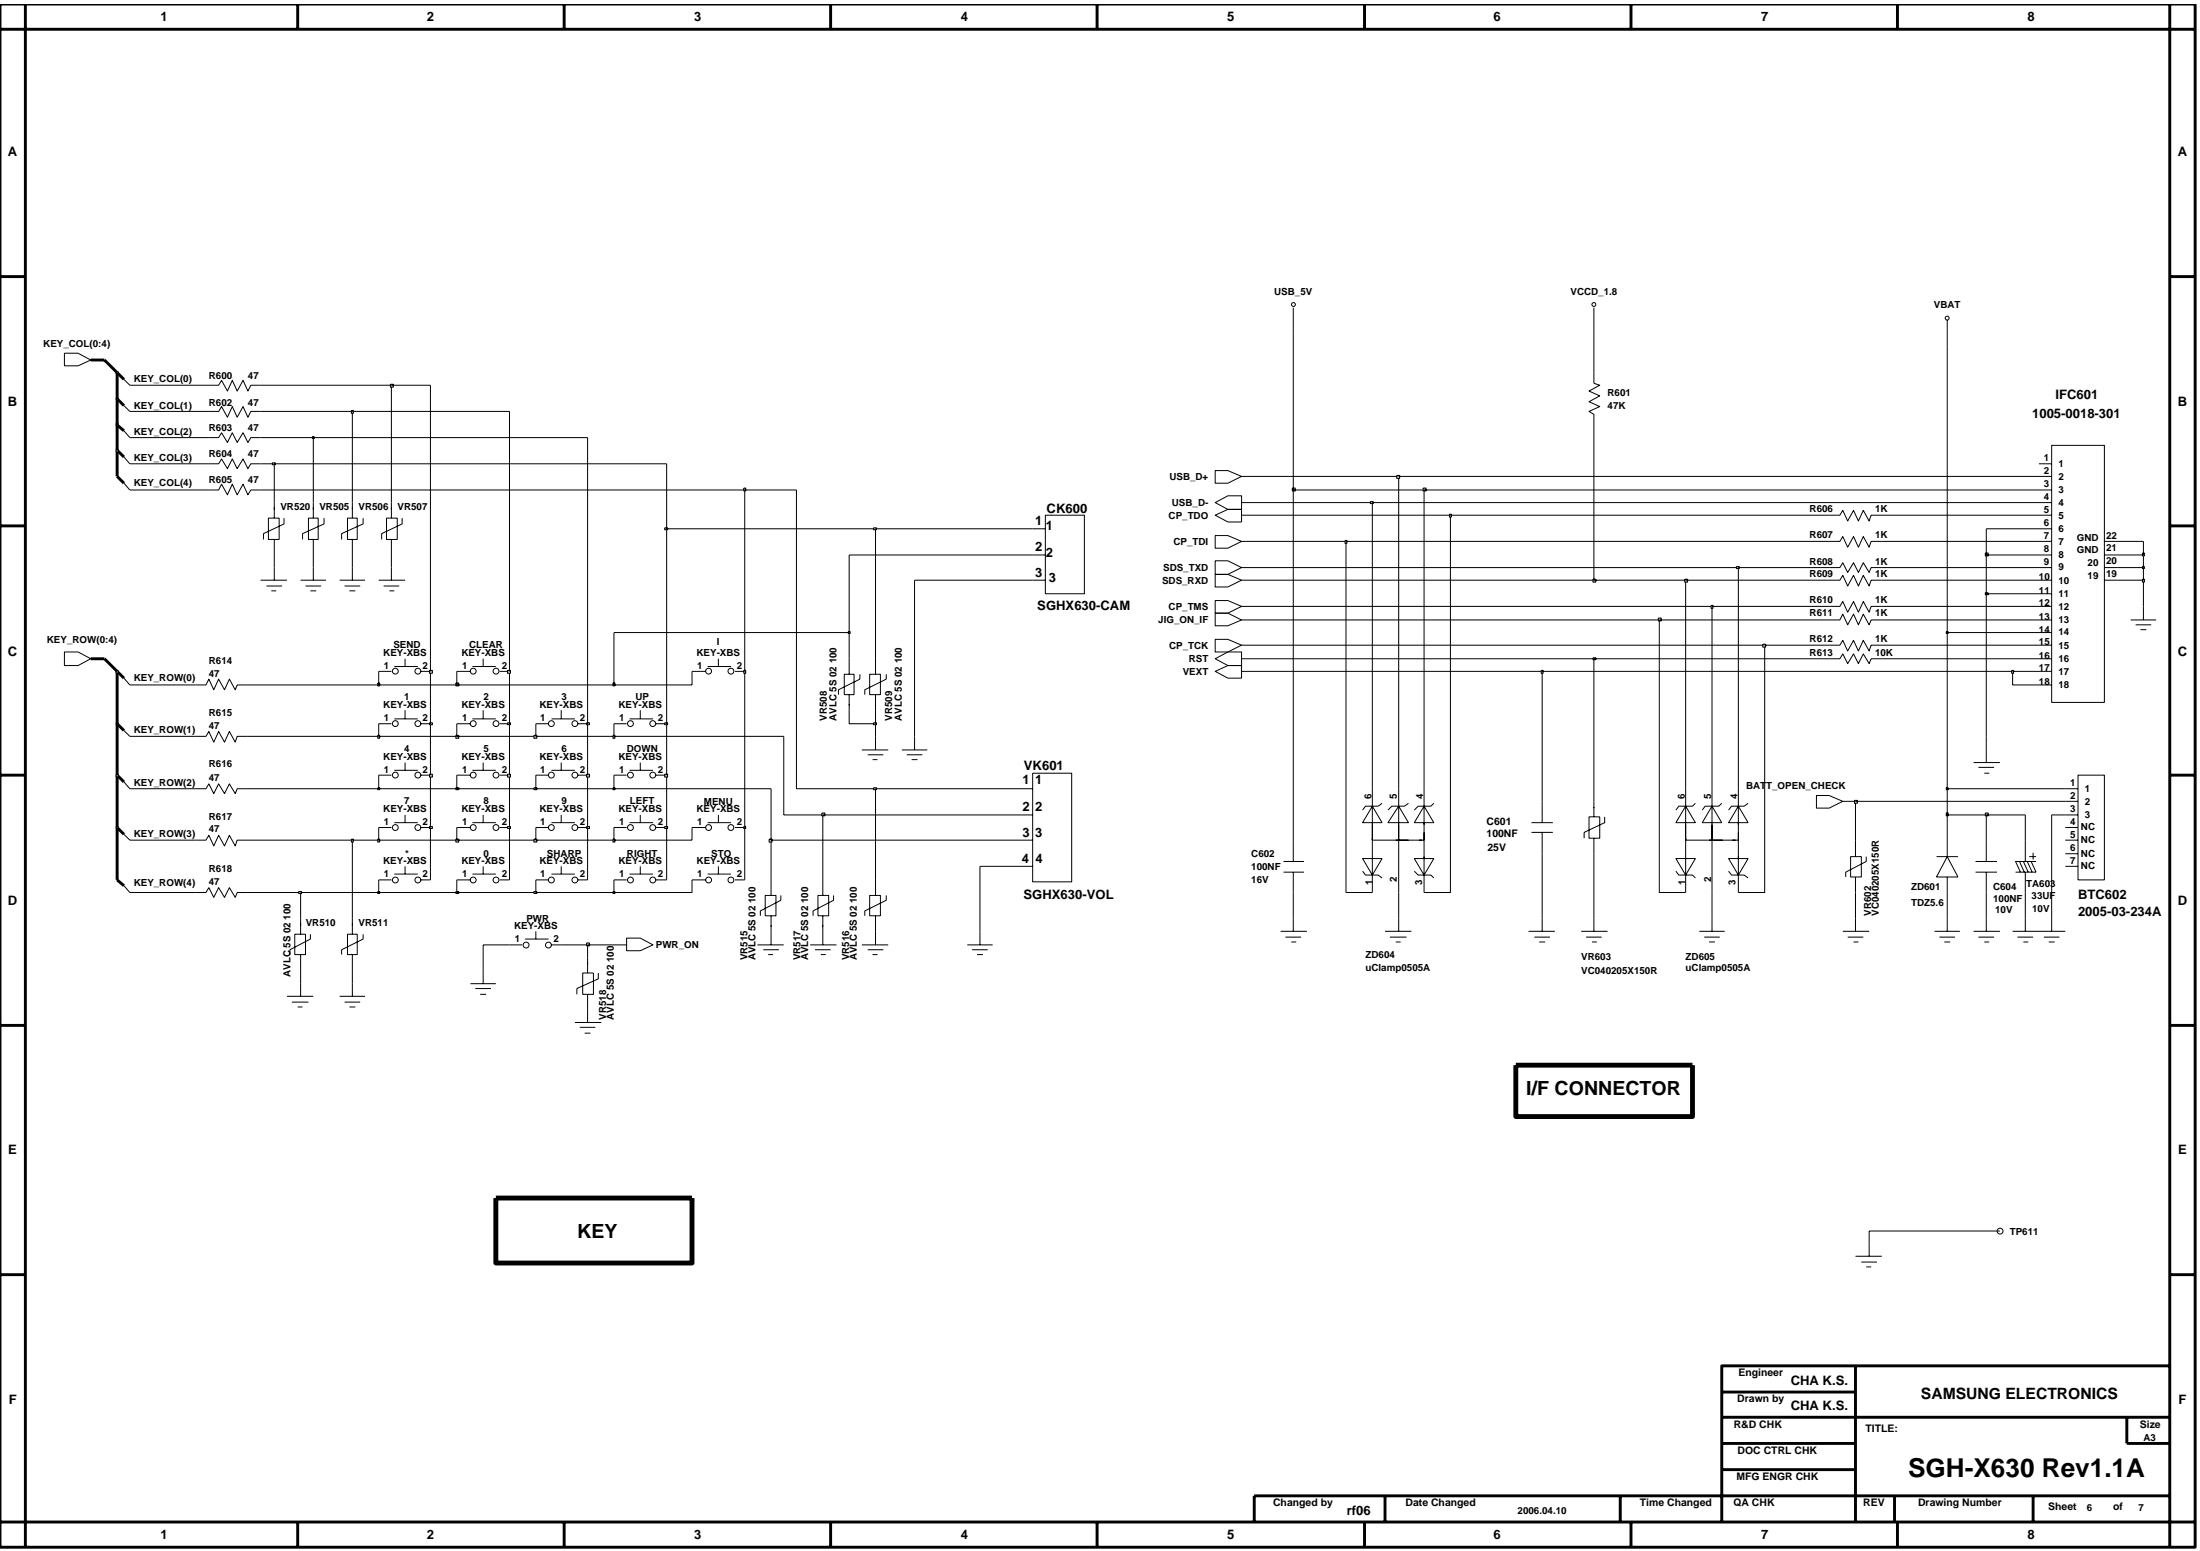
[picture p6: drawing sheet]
<svg xmlns="http://www.w3.org/2000/svg" width="192mm" height="135mm" viewBox="0 0 192 135" stroke-linecap="round" stroke-linejoin="round" font-family="sans-serif">
<g fill="none" stroke="#000" stroke-width=".09">
<path d="M5.6 30.8h1.2l1.1 .6-1.1 .5h-1.2zM10.8 33.1l.5 .5M10.8 37.6l.5 .5M10.8 35.4l.5 .5M10.8 39.8l.5 .6M18.2 33.6h.9l.2-.4 .5 .9 .5-.9 .4 .9 .5-.9 .4 .9 .3-.5h.8M18.2 38.1h.9l.2-.4 .5 .9 .5-.9 .4 .9 .5-.9 .4 .9 .3-.5h.8M18.2 35.9h.9l.2-.5 .5 1 .5-1 .4 1 .5-1 .4 1 .3-.5h.8M112.8 26.8v2.3M139 32.5v.9l.5 .2-.9 .5 .9 .4-.9 .5 .9 .4-.9 .5 .4 .2v.9M139 26.8v2.3M169.8 27.9v2.3"/>
<path d="M179 38.8h4.6v22.4h-4.6zM5.6 56.8h1.2l1.1 .6-1.1 .6h-1.2zM10.8 42.1l.5 .6M10.8 59.1l.5 .6M17 59.7h1l.2-.5 .4 .9 .5-.9 .5 .9 .4-.9 .5 .9 .2-.4h.9M18.2 40.4h.9l.2-.4 .5 .9 .5-.9 .4 .9 .5-.9 .4 .9 .3-.5h.8M18.2 42.7h.9l.2-.5 .5 .9 .5-.9 .4 .9 .5-.9 .4 .9 .3-.4h.8M22.7 50.6h2.3M23.2 51.1h1.4M23.4 45.2h.9v1.8h-.9zM23.7 51.5h.4M23.9 43.8v1.4"/>
<path d="M23.9 47v1.4M23.9 49.5v1.1M24.8 45.2v.5l-1.8 .8v.5M26.2 50.6h2.2M26.6 51.1h1.4M26.9 45.2h.9v1.8h-.9zM27.1 51.5h.5M27.3 43.8v1.4M27.3 47v1.4M27.3 49.5v1.1M28.3 45.2v.5l-1.9 .8v.5M29.6 50.6h2.2"/>
<path d="M30.1 51.1h1.3M30.3 45.2h.9v1.8h-.9zM30.5 51.5h.5M30.7 43.8v1.4M30.7 47v1.4M30.7 49.5v1.1M31.7 45.2v.5l-1.9 .8v.5M33 50.6h2.3M33 58.5h1.1M33.5 51.1h1.3M33.7 45.2h1v1.8h-1zM34 51.5h.4"/>
<path d="M34.1 43.8v1.4M34.1 47v1.4M34.1 49.5v1.1M34.4 58.1h2M35.1 45.2v.5l-1.8 .8v.5M35.3 57.4v.7M36.7 58.5h.8M39.8 58.5h1.2M41.2 58.1h2M42.1 57.4v.7M43.6 58.5h.8M60.4 58.5h1.2"/>
<path d="M61.7 58.1h2.1M62.7 57.4v.7M64.1 58.5h.9M73.6 58.8h.9v1.8h-.9zM74.1 57.4v1.4M75 58.8v.4l-1.9 .9v.5M75.9 58.8h.9v1.8h-.9zM76.4 57.4v1.4M77.3 58.8v.4l-1.9 .9v.5M90.1 50.6h1.1M90.1 46.1h1.1M90.1 48.4h1.1"/>
<path d="M91.2 44.9h3.4v6.9h-3.4zM106 52.3h1.1l1.2 .6-1.2 .5h-1.1zM106 57.4l1.1-.6h1.2v1.2h-1.2zM106 41h1.1l1.2 .5-1.2 .6h-1.1zM106 48.9h1.1l1.2 .6-1.2 .6h-1.1zM106 46.7h1.1l1.2 .5-1.2 .6h-1.1zM106 55.7h1.1l1.2 .5-1.2 .6h-1.1zM106 44.9l1.1-.5h1.2v1.1h-1.2zM106 58.5l1.1-.5h1.2v1.1h-1.2zM106 43.8l1.1-.6h1.2v1.2h-1.2zM106 50.1h1.1l1.2 .5-1.2 .6h-1.1zM106 53.4h1.1l1.2 .6-1.2 .5h-1.1z"/>
<path d="M159.5 49.5h1l.2-.4 .5 .8 .5-.8 .4 .8 .4-.8 .5 .8 .2-.4h.9M159.5 54h1l.2-.5 .5 1 .5-1 .4 1 .4-1 .5 1 .2-.5h.9M159.5 57.4h1l.2-.4 .5 .8 .5-.8 .4 .8 .4-.8 .5 .8 .2-.4h.9M159.5 47.2h1l.2-.4 .5 .9 .5-.9 .4 .9 .4-.9 .5 .9 .2-.5h.9M159.5 56.2h1l.2-.4 .5 .9 .5-.9 .4 .9 .4-.9 .5 .9 .2-.5h.9M159.5 50.6h1l.2-.4 .5 .9 .5-.9 .4 .9 .4-.9 .5 .9 .2-.5h.9M159.5 52.9h1l.2-.5 .5 1 .5-1 .4 1 .4-1 .5 1 .2-.5h.9M159.5 44.9h1l.2-.4 .5 .9 .5-.9 .4 .9 .4-.9 .5 .9 .2-.5h.9M177.8 50.6h1.2M177.8 46.1h1.2M177.8 48.4h1.2M177.8 58.5h1.2"/>
<path d="M177.8 49.5h1.2M177.8 54h1.2M177.8 40.4h1.2M177.8 47.2h1.2M177.8 41.5h1.2M177.8 42.7h1.2M177.8 57.4h1.2M177.8 56.2h1.2M177.8 59.7h1.2M177.8 44.9h1.2M177.8 43.8h1.2M177.8 51.8h1.2"/>
<path d="M177.8 52.9h1.2M177.8 55.1h1.2M183.6 50.6h1.1M183.6 48.4h1.1M183.6 49.5h1.1M183.6 47.2h1.1M185.9 54h2.2M186.3 54.5h1.3M186.7 54.9h.5M187 52.9v1.1M10.8 77.2l.5 .6M10.8 72.7l.5 .5"/>
<path d="M10.8 68.2l.5 .6M10.8 63.7l.5 .5M17 73.2h1l.2-.4 .4 .9 .5-.9 .5 .9 .4-.9 .5 .9 .2-.5h.9M17 77.8h1l.2-.4 .4 .8 .5-.8 .5 .8 .4-.8 .5 .8 .2-.4h.9M17 64.2h1l.2-.4 .4 .9 .5-.9 .5 .9 .4-.9 .5 .9 .2-.5h.9M17 68.8h1l.2-.5 .4 .9 .5-.9 .5 .9 .4-.9 .5 .9 .2-.4h.9M33 63.1h1.1M33 76.7h1.1M33 72.1h1.1M33 67.6h1.1M34.4 62.7h2M34.4 76.2h2"/>
<path d="M34.4 71.7h2M34.4 67.1h2M35.3 61.9v.8M35.3 66.5v.6M35.3 71v.7M35.3 75.5v.7M36.7 63.1h.8M36.7 76.7h.8M36.7 72.1h.8M36.7 67.6h.8M39.8 63.1h1.2M39.8 76.7h1.2"/>
<path d="M39.8 72.1h1.2M39.8 67.6h1.2M41.2 62.7h2M41.2 76.2h2M41.2 71.7h2M41.2 67.1h2M42.1 61.9v.8M42.1 66.5v.6M42.1 71v.7M42.1 75.5v.7M43.6 63.1h.8M43.6 76.7h.8"/>
<path d="M43.6 72.1h.8M43.6 67.6h.8M46.7 63.1h1.1M46.7 76.7h1.1M46.7 72.1h1.1M46.7 67.6h1.1M48.1 62.7h2M48.1 76.2h2M48.1 71.7h2M48.1 67.1h2M49 61.9v.8M49 66.5v.6"/>
<path d="M49 71v.7M49 75.5v.7M50.4 63.1h.9M50.4 76.7h.9M50.4 72.1h.9M50.4 67.6h.9M53.6 63.1h1.1M53.6 76.7h1.1M53.6 72.1h1.1M53.6 67.6h1.1M54.9 62.7h2.1M54.9 76.2h2.1"/>
<path d="M54.9 71.7h2.1M54.9 67.1h2.1M55.8 61.9v.8M55.8 66.5v.6M55.8 71v.7M55.8 75.5v.7M57.2 63.1h.9M57.2 76.7h.9M57.2 72.1h.9M57.2 67.6h.9M60.4 76.7h1.2M60.4 72.1h1.2"/>
<path d="M61.7 76.2h2.1M61.7 71.7h2.1M62.7 71v.7M62.7 75.5v.7M64.1 76.7h.9M64.1 72.1h.9M66.7 78.1h1v1.7h-1zM67.3 76.7v1.4M67.3 79.8v2.6M68.1 78.1v.4l-1.8 .9v.4M71.3 78.1h1v1.7h-1zM71.8 76.7v1.4"/>
<path d="M71.8 79.8v2.6M72.7 78.1v.4l-1.8 .9v.4M74.1 60.6v1.3M75.2 65.4h2.3M75.7 65.8h1.3M75.9 78.1h.9v1.7h-.9zM76.1 66.2h.4M76.4 60.6v1.3M76.4 64.2v1.2M76.4 76.7v1.4M76.4 79.8v2.6M77.3 78.1v.4l-1.9 .9v.4"/>
<path d="M78.7 65.4h2.2M79.1 65.8h1.4M79.5 66.2h.5M79.8 64.2v1.2M88.9 73.2h1.2M88.9 68.8h1.2M88.9 75.5h1.2M88.9 71h1.2M90.1 67.4h3.4v9.5h-3.4zM112 76h1.7M112 75.1h1.7M112.8 73.2v1.9"/>
<path d="M112.8 76v1.8M118.9 74.8h1.7l-.9 1.5zM118.9 75.9l.2 .4h1.1l.4 .2M119.7 70.3l.9 1.4h-1.7zM119.7 73.2h4.5M119.7 68.8v9M120.6 70l-.4 .3h-1.1l-.2 .3M122 70.3l.9 1.4h-1.8zM122 68.8v9M122.9 70l-.4 .3h-1.1l-.3 .3M123.4 75.9l.3 .4h1.1l.3 .2M123.4 74.8h1.7l-.9 1.5z"/>
<path d="M124.2 70.3l.9 1.4h-1.7zM124.2 68.8v9M125.1 70l-.3 .3h-1.1l-.3 .3M133.6 71.7h1.9M133.6 72.6h1.9M134.5 69.9v1.8M134.5 72.6v1.8M138.6 71.2h.9v1.9h-.9zM139 69.9v1.3M139 73.1v1.3M140 71.2v.5l-1.8 .9v.5M146.2 74.8h1.7l-.9 1.5z"/>
<path d="M146.2 75.9l.2 .4h1.2l.3 .2M147 70.3l.9 1.4h-1.7zM147 73.2h4.6M147 68.8v9M147.9 70l-.3 .3h-1.2l-.2 .3M149.3 70.3l.9 1.4h-1.7zM149.3 68.8v9M150.2 70l-.3 .3h-1.2l-.2 .3M150.8 75.9l.2 .4h1.1l.4 .2M150.8 74.8h1.7l-.9 1.5zM151.6 70.3l.9 1.4h-1.7zM151.6 68.8v9"/>
<path d="M152.5 70l-.4 .3h-1.1l-.2 .3M158.4 69.3h1.1l1.2 .6-1.2 .5h-1.1zM161.4 74.7h1v1.7h-1zM161.8 73.2v1.5M161.8 76.4v1.4M162.8 74.7v.4l-1.8 .9v.4M168.9 74.7h1.9M169.8 73.2v1.5M169.8 76.4v1.4M169.8 74.7l1 1.7h-1.9zM172.1 66.5h2.3M172.3 76h1.9"/>
<path d="M172.3 75.1h1.9M172.6 66.9h1.3M173.1 67.4h.4M173.3 65.4v1.1M173.3 73.2v1.9M173.3 76v1.8M176.1 75.1l.5 .9M176.5 75.1l.4 .9M176.7 73.2v1.9M176.7 76v1.8M176.8 75.1l.5 .9M177 74.7h.6"/>
<path d="M177.2 75.1l.4 .9h-1.8M177.3 74.3v.6M177.6 75.1h-1.8l.4 .9M180.1 73.2h1.2M180.1 68.8h1.2M180.1 75.5h1.2M180.1 69.9h1.2M180.1 71h1.2M180.1 72.1h1.2M180.1 74.4h1.2M181.3 67.6h2.3v9.1h-2.3zM25 86.8h2.3"/>
<path d="M25.5 87.4h1.4M25.7 81.4h.9v1.8h-.9zM26 87.8h.4M26.2 80.1v1.3M26.2 83.2v3.6M27.1 81.4v.5l-1.8 .9v.4M29.6 86.8h2.2M30.1 87.4h1.3M30.3 81.4h.9v1.8h-.9zM30.5 87.8h.5M30.7 80.1v1.3M30.7 83.2v3.6"/>
<path d="M31.7 81.4v.5l-1.9 .9v.4M41 85.7h2.2M41.5 86.2h1.3M41.9 86.7h.5M45.5 82.4h-3.4v3.3M45.8 81.9h2M46.7 81.2v.7M48.1 82.4h3.2v2.4M50.1 89.1h2.3M50.6 89.6h1.3M50.8 84.8h1v1.9h-1zM51 90.1h.5"/>
<path d="M51.3 86.7v2.4M52.2 84.8v.5l-1.9 .9v.5M54.7 81.8h1.1l1.2 .6-1.2 .5h-1.1zM66.1 82.4h2.3M66.6 82.8h1.3M67 83.2h.4M70.7 82.4h2.3M71.1 82.8h1.4M71.6 83.2h.4M75.2 82.4h2.3M75.7 82.8h1.3M76.1 83.2h.4"/>
<path d="M84.4 82.4h2.2M84.8 82.8h1.4M85.2 83.2h.5M85.5 81.2v1.2M111.7 81.2h2.3M112.1 81.7h1.4M112.6 82.1h.5M112.8 80.1v1.1M120.8 81.2h2.3M121.2 81.7h1.5M121.7 82.1h.5M122 80.1v1.1"/>
<path d="M133.3 81.2h2.3M133.8 81.7h1.4M134.3 82.1h.5M134.5 80.1v1.1M137.9 81.2h2.3M138.3 81.7h1.4M138.9 82.1h.4M139 80.1v1.1M148.2 81.2h2.2M148.6 81.7h1.4M149.1 82.1h.5M149.3 80.1v1.1"/>
<path d="M160.7 81.2h2.3M161.2 81.7h1.3M161.7 82.1h.4M161.8 80.1v1.1M168.7 81.2h2.3M169.2 81.7h1.3M169.6 82.1h.5M169.8 80.1v1.1M172.1 81.2h2.3M172.6 81.7h1.3M173.1 82.1h.4M173.3 80.1v1.1"/>
<path d="M175.6 81.2h4.5M176 81.7h1.3M176.5 82.1h.4M176.7 80.1v1.1M178.3 81.7h1.3M178.7 82.1h.5M179 80.1v1.1M161.8 109.5h2.3M162.4 110h1.3M162.8 110.4h.4M174.4 107.3h-11.4v2.2"/>
<circle cx="112.8" cy="26.5" r=".17"/>
<circle cx="139" cy="26.5" r=".17"/>
<circle cx="169.8" cy="27.7" r=".17"/>
<circle cx="34.5" cy="58.5" r=".25"/>
<circle cx="36.4" cy="58.5" r=".25"/>
<circle cx="41.3" cy="58.5" r=".25"/>
<circle cx="43.3" cy="58.5" r=".25"/>
<circle cx="61.8" cy="58.5" r=".25"/>
<circle cx="63.8" cy="58.5" r=".25"/>
<circle cx="34.5" cy="76.7" r=".25"/>
<circle cx="34.5" cy="67.6" r=".25"/>
<circle cx="34.5" cy="63.1" r=".25"/>
<circle cx="34.5" cy="72.1" r=".25"/>
<circle cx="36.4" cy="76.7" r=".25"/>
<circle cx="36.4" cy="67.6" r=".25"/>
<circle cx="36.4" cy="63.1" r=".25"/>
<circle cx="36.4" cy="72.1" r=".25"/>
<circle cx="41.3" cy="76.7" r=".25"/>
<circle cx="41.3" cy="67.6" r=".25"/>
<circle cx="41.3" cy="63.1" r=".25"/>
<circle cx="41.3" cy="72.1" r=".25"/>
<circle cx="43.3" cy="76.7" r=".25"/>
<circle cx="43.3" cy="67.6" r=".25"/>
<circle cx="43.3" cy="72.1" r=".25"/>
<circle cx="43.3" cy="63.1" r=".25"/>
<circle cx="48.1" cy="76.7" r=".25"/>
<circle cx="48.1" cy="67.6" r=".25"/>
<circle cx="48.1" cy="63.1" r=".25"/>
<circle cx="48.1" cy="72.1" r=".25"/>
<circle cx="50.1" cy="76.7" r=".25"/>
<circle cx="50.1" cy="67.6" r=".25"/>
<circle cx="50.1" cy="63.1" r=".25"/>
<circle cx="50.1" cy="72.1" r=".25"/>
<circle cx="55" cy="76.7" r=".25"/>
<circle cx="55" cy="67.6" r=".25"/>
<circle cx="55" cy="72.1" r=".25"/>
<circle cx="55" cy="63.1" r=".25"/>
<circle cx="56.9" cy="76.7" r=".25"/>
<circle cx="56.9" cy="67.6" r=".25"/>
<circle cx="56.9" cy="63.1" r=".25"/>
<circle cx="56.9" cy="72.1" r=".25"/>
<circle cx="61.8" cy="76.7" r=".25"/>
<circle cx="61.8" cy="72.1" r=".25"/>
<circle cx="63.8" cy="76.7" r=".25"/>
<circle cx="63.8" cy="72.1" r=".25"/>
<circle cx="45.9" cy="82.4" r=".25"/>
<circle cx="47.8" cy="82.4" r=".25"/>
<circle cx="174.5" cy="107.3" r=".25"/>
</g>
<path d="M10.2 32.5l.6 .6M10.2 37l.6 .6M10.2 34.8l.6 .6M10.2 39.2l.6 .6M10.2 41.5l.6 .6M10.2 58.5l.6 .6M10.2 76.7l.6 .5M10.2 72.1l.6 .6M10.2 67.6l.6 .6M10.2 63.1l.6 .6" fill="none" stroke="#000" stroke-width=".25"/>
<path d="M51.2 82.2h.2v.2h-.2z" fill="#c2c2c2"/>
<g fill="none" stroke="#000" stroke-width=".09">
<path d="M11.3 77.8h5.7M21.6 77.8h4.6v2.3M30.7 73.2v6.9M85.5 75.5v5.7M112.8 77.8v2.3M122 77.8v2.3M134.5 74.4v5.7M139 74.4v5.7M149.3 77.8v2.3M161.8 77.8v2.3M169.8 77.8v2.3M173.3 77.8v2.3"/>
<path d="M176.7 77.8v2.3M179 71v9.1M51.2 82.2h.2v.2h-.2zM51.3 82.4h3.4"/>
</g>
<path d="M26.1 77.7h.2v.2h-.2z" fill="#c2c2c2"/>
<path d="M26.1 77.7h.2v.2h-.2zM26.2 77.8h6.8" fill="none" stroke="#000" stroke-width=".09"/>
<path d="M32.9 77.7h.2v.2h-.2z" fill="#c2c2c2"/>
<path d="M32.9 77.7h.2v.2h-.2zM33 76.7v1.1h6.8" fill="none" stroke="#000" stroke-width=".09"/>
<path d="M39.8 77.7h.2v.2h-.2z" fill="#c2c2c2"/>
<path d="M39.8 77.7h.2v.2h-.2zM39.8 76.7v1.1h6.9" fill="none" stroke="#000" stroke-width=".09"/>
<path d="M46.6 77.7h.2v.2h-.2z" fill="#c2c2c2"/>
<path d="M46.6 77.7h.2v.2h-.2zM46.7 76.7v1.1h6.9" fill="none" stroke="#000" stroke-width=".09"/>
<path d="M53.5 77.7h.1v.2h-.1z" fill="#c2c2c2"/>
<g fill="none" stroke="#000" stroke-width=".09">
<path d="M117.4 47.2v30.6h2.3M126.5 44.9v32.9h-2.3M144.7 54v23.8h2.3M153.9 56.2v21.6h-2.3M11.3 73.2h5.7M21.6 73.2h9.1M37.5 72.1v4.6M44.4 72.1v4.6M51.3 72.1v4.6M53.5 77.7h.1v.2h-.1zM53.6 76.7v1.1h6.8v-1.1M58.1 72.1v4.6"/>
<path d="M65 72.1v4.6M67.3 73.2v3.5M71.8 71v5.7M76.4 68.8v7.9M85.5 75.5h3.4"/>
</g>
<path d="M10.2 72.1v4.6" fill="none" stroke="#000" stroke-width=".25"/>
<path d="M30.6 73.1h.2v.3h-.2z" fill="#c2c2c2"/>
<path d="M30.6 73.1h.2v.3h-.2zM30.7 73.2h2.3" fill="none" stroke="#000" stroke-width=".09"/>
<path d="M32.9 73.1h.2v.3h-.2z" fill="#c2c2c2"/>
<path d="M32.9 73.1h.2v.3h-.2zM33 72.1v1.1h6.8" fill="none" stroke="#000" stroke-width=".09"/>
<path d="M39.8 73.1h.2v.3h-.2z" fill="#c2c2c2"/>
<path d="M39.8 73.1h.2v.3h-.2zM39.8 72.1v1.1h6.9" fill="none" stroke="#000" stroke-width=".09"/>
<path d="M46.6 73.1h.2v.3h-.2z" fill="#c2c2c2"/>
<path d="M46.6 73.1h.2v.3h-.2zM46.7 72.1v1.1h6.9" fill="none" stroke="#000" stroke-width=".09"/>
<path d="M53.5 73.1h.1v.3h-.1z" fill="#c2c2c2"/>
<path d="M53.5 73.1h.1v.3h-.1zM53.6 72.1v1.1h6.8v-1.1" fill="none" stroke="#000" stroke-width=".09"/>
<path d="M67.1 73.1h.2v.3h-.2z" fill="#c2c2c2"/>
<path d="M112.8 42.7v30.5M67.1 73.1h.2v.3h-.2zM67.3 68.8v4.4h21.6M161.8 69.9v3.3M169.8 71v2.2M173.3 71v2.2M176.7 71v2.2" fill="none" stroke="#000" stroke-width=".09"/>
<path d="M10.1 72.1h.2v.1h-.2z" fill="#c2c2c2"/>
<path d="M10.1 72h.2v.2h-.2z" fill="none" stroke="#000" stroke-width=".09"/>
<path d="M10.2 67.6v4.5" fill="none" stroke="#000" stroke-width=".25"/>
<path d="M37.5 72h.2v.2h-.2z" fill="#c2c2c2"/>
<path d="M37.5 72h.2v.2h-.2zM37.5 67.6v4.5" fill="none" stroke="#000" stroke-width=".09"/>
<path d="M44.3 72.1h.2v.1h-.2z" fill="#c2c2c2"/>
<path d="M44.3 72h.2v.2h-.2zM44.4 67.6v4.5" fill="none" stroke="#000" stroke-width=".09"/>
<path d="M51.2 72h.2v.2h-.2z" fill="#c2c2c2"/>
<path d="M51.2 72h.2v.2h-.2zM51.3 67.6v4.5" fill="none" stroke="#000" stroke-width=".09"/>
<path d="M58 72.1h.2v.1h-.2z" fill="#c2c2c2"/>
<path d="M58 72h.2v.2h-.2zM58.1 67.6v4.5" fill="none" stroke="#000" stroke-width=".09"/>
<path d="M64.9 72.1h.1v.1h-.1z" fill="#c2c2c2"/>
<path d="M65 58.5v13.6M64.9 72h.1v.2h-.1zM68.4 64.2v6.8h3.4" fill="none" stroke="#000" stroke-width=".09"/>
<path d="M71.7 70.9h.2v.2h-.2z" fill="#c2c2c2"/>
<path d="M71.7 70.9h.2v.2h-.2zM71.8 71h17.1" fill="none" stroke="#000" stroke-width=".09"/>
<path d="M169.8 70.9h.1v.2h-.1z" fill="#c2c2c2"/>
<path d="M169.8 70.9h.1v.2h-.1zM169.8 68.8v2.2h3.5" fill="none" stroke="#000" stroke-width=".09"/>
<path d="M173.2 70.9h.2v.2h-.2z" fill="#c2c2c2"/>
<path d="M134.5 58.5v11.4M139 57.4v12.5M160.7 69.9h1.1M173.2 70.9h.2v.2h-.2zM173.3 71h3.4M179 71h1.1" fill="none" stroke="#000" stroke-width=".09"/>
<path d="M161.8 69.8h.2v.2h-.2z" fill="#c2c2c2"/>
<path d="M11.3 68.8h5.7M21.6 68.8h11.4M161.8 69.8h.2v.2h-.2zM161.8 69.9h18.3" fill="none" stroke="#000" stroke-width=".09"/>
<path d="M32.9 68.7h.2v.1h-.2z" fill="#c2c2c2"/>
<path d="M32.9 68.7h.2v.1h-.2zM33 67.6v1.2h6.8" fill="none" stroke="#000" stroke-width=".09"/>
<path d="M39.8 68.7h.2v.1h-.2z" fill="#c2c2c2"/>
<path d="M39.8 68.7h.2v.1h-.2zM39.8 67.6v1.2h6.9" fill="none" stroke="#000" stroke-width=".09"/>
<path d="M46.6 68.7h.2v.1h-.2z" fill="#c2c2c2"/>
<path d="M46.6 68.7h.2v.1h-.2zM46.7 67.6v1.2h6.9" fill="none" stroke="#000" stroke-width=".09"/>
<path d="M53.5 68.7h.1v.1h-.1z" fill="#c2c2c2"/>
<path d="M69.5 42.7v26.1h6.9M53.5 68.7h.1v.1h-.1zM53.6 67.6v1.2h13.7" fill="none" stroke="#000" stroke-width=".09"/>
<path d="M76.2 68.7h.3v.1h-.3z" fill="#c2c2c2"/>
<path d="M119.7 43.8v25M122 41.5v27.3M124.2 42.7v26.1M147 50.6v18.2M149.3 52.9v15.9M151.6 49.5v19.3M76.2 68.7h.3v.1h-.3zM76.4 68.8h12.5" fill="none" stroke="#000" stroke-width=".09"/>
<path d="M169.8 68.7h.1v.1h-.1z" fill="#c2c2c2"/>
<path d="M169.8 55.1v13.7h10.3M169.8 68.7h.1v.1h-.1z" fill="none" stroke="#000" stroke-width=".09"/>
<path d="M10.1 67.5h.2v.2h-.2z" fill="#c2c2c2"/>
<path d="M10.1 67.5h.2v.2h-.2z" fill="none" stroke="#000" stroke-width=".09"/>
<path d="M10.2 63.1v4.5" fill="none" stroke="#000" stroke-width=".25"/>
<path d="M37.5 67.5h.2v.2h-.2z" fill="#c2c2c2"/>
<path d="M37.5 67.5h.2v.2h-.2zM37.5 63.1v4.5" fill="none" stroke="#000" stroke-width=".09"/>
<path d="M44.3 67.5h.2v.2h-.2z" fill="#c2c2c2"/>
<path d="M44.3 67.5h.2v.2h-.2zM44.4 63.1v4.5" fill="none" stroke="#000" stroke-width=".09"/>
<path d="M51.2 67.5h.2v.2h-.2z" fill="#c2c2c2"/>
<path d="M51.2 67.5h.2v.2h-.2zM51.3 63.1v4.5" fill="none" stroke="#000" stroke-width=".09"/>
<path d="M58 67.5h.2v.2h-.2z" fill="#c2c2c2"/>
<path d="M11.3 64.2h5.7M21.6 64.2h11.4M58 67.5h.2v.2h-.2zM58.1 63.1v4.5M173.3 64.2v1.2" fill="none" stroke="#000" stroke-width=".09"/>
<path d="M32.9 64.1h.2v.3h-.2z" fill="#c2c2c2"/>
<path d="M32.9 64.1h.2v.3h-.2zM33 63.1v1.1h6.8" fill="none" stroke="#000" stroke-width=".09"/>
<path d="M39.8 64.1h.2v.3h-.2z" fill="#c2c2c2"/>
<path d="M39.8 64.1h.2v.3h-.2zM39.8 63.1v1.1h6.9" fill="none" stroke="#000" stroke-width=".09"/>
<path d="M46.6 64.1h.2v.3h-.2z" fill="#c2c2c2"/>
<path d="M46.6 64.1h.2v.3h-.2zM46.7 63.1v1.1h6.9" fill="none" stroke="#000" stroke-width=".09"/>
<path d="M53.5 64.1h.1v.3h-.1z" fill="#c2c2c2"/>
<path d="M79.8 50.6v13.6M173.3 51.8v12.4M53.5 64.1h.1v.3h-.1zM53.6 63.1v1.1h14.8M76.4 63.1v1.1" fill="none" stroke="#000" stroke-width=".09"/>
<path d="M10.1 63h.2v.2h-.2z" fill="#c2c2c2"/>
<path d="M10.1 63h.2v.2h-.2z" fill="none" stroke="#000" stroke-width=".09"/>
<path d="M10.2 58.5v4.6" fill="none" stroke="#000" stroke-width=".25"/>
<path d="M37.5 63h.2v.2h-.2z" fill="#c2c2c2"/>
<path d="M37.5 58.5v4.6M37.5 63h.2v.2h-.2z" fill="none" stroke="#000" stroke-width=".09"/>
<path d="M44.3 63h.2v.2h-.2z" fill="#c2c2c2"/>
<path d="M44.4 58.5v4.6M44.3 63h.2v.2h-.2z" fill="none" stroke="#000" stroke-width=".09"/>
<path d="M51.2 63h.2v.2h-.2z" fill="#c2c2c2"/>
<path d="M51.3 38.1v25M51.2 63h.2v.2h-.2z" fill="none" stroke="#000" stroke-width=".09"/>
<path d="M58 63h.2v.2h-.2z" fill="#c2c2c2"/>
<path d="M58.1 46.1v17M58 63h.2v.2h-.2zM74.1 61.9v1.2h2.3" fill="none" stroke="#000" stroke-width=".09"/>
<path d="M76.2 63h.3v.2h-.3z" fill="#c2c2c2"/>
<path d="M11.3 59.7h5.7M21.6 59.7h11.4M76.2 63h.3v.2h-.3zM76.4 61.9v1.2" fill="none" stroke="#000" stroke-width=".09"/>
<path d="M32.9 59.5h.2v.3h-.2z" fill="#c2c2c2"/>
<path d="M32.9 59.5h.2v.3h-.2zM33 58.5v1.2h6.8" fill="none" stroke="#000" stroke-width=".09"/>
<path d="M39.8 59.5h.2v.3h-.2z" fill="#c2c2c2"/>
<path d="M39.8 59.5h.2v.3h-.2zM39.8 58.5v1.2h13.8" fill="none" stroke="#000" stroke-width=".09"/>
<path d="M53.5 59.5h.1v.3h-.1z" fill="#c2c2c2"/>
<path d="M53.5 59.5h.1v.3h-.1zM53.6 55.1v4.6h6.8v-1.2M175.6 58.5v1.2h2.2" fill="none" stroke="#000" stroke-width=".09"/>
<path d="M10.1 58.4h.2v.3h-.2z" fill="#c2c2c2"/>
<path d="M10.1 58.4h.2v.3h-.2z" fill="none" stroke="#000" stroke-width=".09"/>
<path d="M37.5 58.4h.2v.3h-.2z" fill="#c2c2c2"/>
<path d="M37.5 33.6v24.9M37.5 58.4h.2v.3h-.2z" fill="none" stroke="#000" stroke-width=".09"/>
<path d="M44.3 58.4h.2v.3h-.2z" fill="#c2c2c2"/>
<path d="M44.4 35.9v22.6M44.3 58.4h.2v.3h-.2z" fill="none" stroke="#000" stroke-width=".09"/>
<path d="M64.9 58.4h.1v.3h-.1z" fill="#c2c2c2"/>
<path d="M64.9 58.4h.1v.3h-.1zM65 42.7v15.8M108.3 58.5h26.2" fill="none" stroke="#000" stroke-width=".09"/>
<path d="M134.4 58.4h.2v.3h-.2z" fill="#c2c2c2"/>
<path d="M134.4 58.4h.2v.3h-.2zM134.5 58.5h41.1" fill="none" stroke="#000" stroke-width=".09"/>
<path d="M175.5 58.4h.1v.3h-.1z" fill="#c2c2c2"/>
<path d="M74.1 55.1v2.3M76.4 46.1v11.3M108.3 57.4h30.7M175.5 58.4h.1v.3h-.1zM175.6 58.5h2.2" fill="none" stroke="#000" stroke-width=".09"/>
<path d="M7.9 57.4h1.2" fill="none" stroke="#000" stroke-width=".25"/>
<path d="M138.9 57.3h.3v.2h-.3z" fill="#c2c2c2"/>
<path d="M108.3 56.2h45.6M138.9 57.3h.3v.2h-.3zM139 57.4h20.5M164.1 57.4h13.7" fill="none" stroke="#000" stroke-width=".09"/>
<path d="M153.8 56.2h.2v.2h-.2z" fill="#c2c2c2"/>
<path d="M53.6 55.1h20.5M153.8 56.2h.2v.2h-.2zM153.9 56.2h5.6M164.1 56.2h13.7" fill="none" stroke="#000" stroke-width=".09"/>
<path d="M74 55.1h.2v.1h-.2z" fill="#c2c2c2"/>
<path d="M74 55.1h.2v.1h-.2zM74.1 48.4v6.7" fill="none" stroke="#000" stroke-width=".09"/>
<path d="M169.8 55.1h.1v.1h-.1z" fill="#c2c2c2"/>
<path d="M169.8 30.2v24.9h8M108.3 54h36.4M169.8 55.1h.1v.1h-.1z" fill="none" stroke="#000" stroke-width=".09"/>
<path d="M144.6 53.9h.3v.2h-.3z" fill="#c2c2c2"/>
<path d="M108.3 52.9h41M144.6 53.9h.3v.2h-.3zM144.7 54h14.8M164.1 54h13.7" fill="none" stroke="#000" stroke-width=".09"/>
<path d="M149.2 52.8h.2v.2h-.2z" fill="#c2c2c2"/>
<path d="M149.2 52.8h.2v.2h-.2zM149.3 52.9h10.2M164.1 52.9h13.7M187 50.6v2.3" fill="none" stroke="#000" stroke-width=".09"/>
<path d="M173.2 51.7h.2v.1h-.2z" fill="#c2c2c2"/>
<path d="M79.8 50.6h10.3M108.3 50.6h30.7M173.2 51.7h.2v.1h-.2zM173.3 48.4v3.4h4.5" fill="none" stroke="#000" stroke-width=".09"/>
<path d="M138.9 50.5h.3v.2h-.3z" fill="#c2c2c2"/>
<path d="M139 37v13.6h8M138.9 50.5h.3v.2h-.3z" fill="none" stroke="#000" stroke-width=".09"/>
<path d="M146.9 50.5h.3v.2h-.3z" fill="#c2c2c2"/>
<path d="M146.9 50.5h.3v.2h-.3zM147 50.6h12.5M164.1 50.6h13.7M184.7 50.6h2.3" fill="none" stroke="#000" stroke-width=".09"/>
<path d="M186.9 50.5h.1v.2h-.1z" fill="#c2c2c2"/>
<path d="M23.9 48.4v1.1M27.3 48.4v1.1M30.7 48.4v1.1M34.1 48.4v1.1M108.3 49.5h43.3M186.9 50.5h.1v.2h-.1zM187 49.5v1.1" fill="none" stroke="#000" stroke-width=".09"/>
<path d="M151.5 49.4h.2v.2h-.2z" fill="#c2c2c2"/>
<path d="M151.5 49.4h.2v.2h-.2zM151.6 49.5h7.9M164.1 49.5h13.7M184.7 49.5h2.3" fill="none" stroke="#000" stroke-width=".09"/>
<path d="M186.9 49.4h.1v.2h-.1z" fill="#c2c2c2"/>
<path d="M74.1 48.4h16M186.9 49.4h.1v.2h-.1zM187 48.4v1.1" fill="none" stroke="#000" stroke-width=".09"/>
<path d="M173.2 48.2h.2v.3h-.2z" fill="#c2c2c2"/>
<path d="M173.2 48.2h.2v.3h-.2zM173.3 46.1v2.3h4.5M184.7 48.4h2.3" fill="none" stroke="#000" stroke-width=".09"/>
<path d="M186.9 48.2h.1v.3h-.1z" fill="#c2c2c2"/>
<path d="M108.3 47.2h9.1M186.9 48.2h.1v.3h-.1zM187 47.2v1.2" fill="none" stroke="#000" stroke-width=".09"/>
<path d="M117.3 47.1h.2v.3h-.2z" fill="#c2c2c2"/>
<path d="M117.3 47.1h.2v.3h-.2zM117.4 47.2h42.1M164.1 47.2h13.7M184.7 47.2h2.3" fill="none" stroke="#000" stroke-width=".09"/>
<path d="M58 46h.2v.2h-.2z" fill="#c2c2c2"/>
<path d="M58 46h.2v.2h-.2zM58.1 40.4v5.7h18.3" fill="none" stroke="#000" stroke-width=".09"/>
<path d="M76.2 46h.3v.2h-.3z" fill="#c2c2c2"/>
<path d="M76.2 46h.3v.2h-.3zM76.4 46.1h13.7M108.3 44.9h18.2M173.3 46.1h4.5" fill="none" stroke="#000" stroke-width=".09"/>
<path d="M126.4 44.8h.2v.3h-.2z" fill="#c2c2c2"/>
<path d="M27.3 38.1v5.7M30.7 35.9v7.9M34.1 33.6v10.2M23.9 40.4v3.4M108.3 43.8h11.4M126.4 44.8h.2v.3h-.2zM126.5 44.9h33M164.1 44.9h13.7" fill="none" stroke="#000" stroke-width=".09"/>
<path d="M119.5 43.7h.3v.2h-.3z" fill="#c2c2c2"/>
<path d="M11.3 42.7h6.9M22.7 42.7h42.3M119.5 43.7h.3v.2h-.3zM119.7 43.8h58.1" fill="none" stroke="#000" stroke-width=".09"/>
<path d="M64.9 42.5h.1v.3h-.1z" fill="#c2c2c2"/>
<path d="M64.9 42.5h.1v.3h-.1zM65 42.7h4.5" fill="none" stroke="#000" stroke-width=".09"/>
<path d="M112.7 42.5h.3v.3h-.3z" fill="#c2c2c2"/>
<path d="M112.8 29.1v13.6h11.4M112.7 42.5h.3v.3h-.3z" fill="none" stroke="#000" stroke-width=".09"/>
<path d="M124.1 42.5h.3v.3h-.3z" fill="#c2c2c2"/>
<path d="M108.3 41.5h13.7M124.1 42.5h.3v.3h-.3zM124.2 42.7h53.6" fill="none" stroke="#000" stroke-width=".09"/>
<path d="M10.2 39.2v2.3" fill="none" stroke="#000" stroke-width=".25"/>
<path d="M121.8 41.4h.3v.3h-.3z" fill="#c2c2c2"/>
<path d="M11.3 40.4h6.9M22.7 40.4h1.2M121.8 41.4h.3v.3h-.3zM122 41.5h55.8" fill="none" stroke="#000" stroke-width=".09"/>
<path d="M23.8 40.3h.2v.2h-.2z" fill="#c2c2c2"/>
<path d="M23.8 40.3h.2v.2h-.2zM23.9 40.4h34.2" fill="none" stroke="#000" stroke-width=".09"/>
<path d="M10.1 39.2h.2v.2h-.2z" fill="#c2c2c2"/>
<path d="M10.1 39.2h.2v.2h-.2zM11.3 38.1h6.9M22.7 38.1h4.6" fill="none" stroke="#000" stroke-width=".09"/>
<path d="M10.2 37v2.2" fill="none" stroke="#000" stroke-width=".25"/>
<path d="M27.2 38.1h.2v.1h-.2z" fill="#c2c2c2"/>
<path d="M27.2 38.1h.2v.1h-.2zM27.3 38.1h24" fill="none" stroke="#000" stroke-width=".09"/>
<path d="M10.1 36.9h.2v.2h-.2z" fill="#c2c2c2"/>
<path d="M10.1 36.9h.2v.2h-.2zM11.3 35.9h6.9M22.7 35.9h8" fill="none" stroke="#000" stroke-width=".09"/>
<path d="M10.2 34.8v2.2" fill="none" stroke="#000" stroke-width=".25"/>
<path d="M30.6 35.8h.2v.2h-.2z" fill="#c2c2c2"/>
<path d="M30.6 35.8h.2v.2h-.2zM30.7 35.9h13.7" fill="none" stroke="#000" stroke-width=".09"/>
<path d="M10.1 34.7h.2v.1h-.2z" fill="#c2c2c2"/>
<path d="M10.1 34.7h.2v.1h-.2zM11.3 33.6h6.9M22.7 33.6h11.4" fill="none" stroke="#000" stroke-width=".09"/>
<path d="M10.2 32.5v2.3" fill="none" stroke="#000" stroke-width=".25"/>
<path d="M34.1 33.5h.2v.2h-.2z" fill="#c2c2c2"/>
<path d="M34.1 33.5h.2v.2h-.2zM34.1 33.6h3.4" fill="none" stroke="#000" stroke-width=".09"/>
<path d="M10.1 32.4h.2v.2h-.2z" fill="#c2c2c2"/>
<path d="M10.1 32.4h.2v.2h-.2zM139 29.1v3.4" fill="none" stroke="#000" stroke-width=".09"/>
<g fill="none" stroke="#000" stroke-width=".25">
<path d="M0 .4h191.5v134.5h-191.5zM0 2.6h191.5M2.2 .4v134.5M26 .4v2.2M49.2 .4v2.2M72.5 .4v2.2M95.7 .4v2.2M119 .4v2.2M142.3 .4v2.2M165.5 .4v2.2M189.3 .4v134.5M0 24.1h2.2"/>
<path d="M7.9 31.4h1.2l1.1 1.1M189.3 24.1h2.2M0 45.8h2.2M9.1 57.4l1.1 1.1M189.3 45.8h2.2M0 67.6h2.2M189.3 67.6h2.2M0 89.4h2.2M189.3 89.4h2.2M0 111.1h2.2M161.8 119.1v13.6M189.3 119.1h-39.1v13.6"/>
<path d="M189.3 111.1h2.2M0 132.7h191.5M26 132.7v2.2M49.2 132.7v2.2M72.5 132.7v2.2M95.7 132.7v2.2M119 132.7v2.2M120.8 130.4v2.3M141.3 130.4v2.3M142.3 132.7v2.2M150.2 121.3h11.6M150.2 123.5h39.1"/>
<path d="M150.2 125.8h11.6M150.2 128.1h11.6M165.2 130.4v2.3M165.5 132.7v2.2M177.3 130.4v2.3M185.5 123.5v2.3h3.8M189.3 130.4h-79.9v2.3"/>
</g>
<path d="M132.2 92.8h15.4v4.5h-15.4zM43.2 104.4h17.2v5.7h-17.2z" fill="none" stroke="#000" stroke-width=".42"/>
<text font-size="2.3" x="166.4" y="128.8">SGH-X630 Rev1.1A</text>
<g font-size="1.7">
<text x="133.1" y="95.4">I/F CONNECTOR</text>
<text x="50.3" y="107.9">KEY</text>
</g>
<text font-size="1.4" x="167.6" y="121.9">SAMSUNG ELECTRONICS</text>
<g font-size="1.1">
<text x="14" y="1.9">1</text>
<text x="37.2" y="1.9">2</text>
<text x="60.6" y="1.9">3</text>
<text x="83.8" y="1.9">4</text>
<text x="107" y="1.9">5</text>
<text x="130.3" y="1.9">6</text>
<text x="153.6" y="1.9">7</text>
<text x="176.9" y="1.9">8</text>
<text x=".7" y="13.6">A</text>
<text x="190" y="13.6">A</text>
<text x=".7" y="35.4">B</text>
<text x="179.3" y="34.8">IFC601</text>
<text x="190" y="35.4">B</text>
<text x="177.3" y="36.5">1005-0018-301</text>
<text x="90.3" y="45.7">1</text>
<text x="91.2" y="46.2">1</text>
<text x="91.3" y="44.7">CK600</text>
<text x="90.3" y="48">2</text>
<text x="90.3" y="50.3">3</text>
<text x="90.5" y="53.2">SGHX630-CAM</text>
<text x="91.2" y="48.5">2</text>
<text x="91.5" y="50.7">3</text>
<text x=".7" y="57.2">C</text>
<text x="190" y="57.2">C</text>
<text x="89.2" y="68.4">1 1</text>
<text x="89.2" y="70.7">2</text>
<text x="89.3" y="67.1">VK601</text>
<text x="90.3" y="70.7">2</text>
<text x="89.1" y="75.3">4</text>
<text x="89.2" y="72.9">3</text>
<text x="90.3" y="72.9">3</text>
<text x="90.3" y="75.3">4</text>
<text x=".7" y="78.9">D</text>
<text x="89.3" y="78.4">SGHX630-VOL</text>
<text x="181.3" y="79.8">2005-03-234A</text>
<text x="181.3" y="78.4">BTC602</text>
<text x="190" y="78.9">D</text>
<text x=".7" y="100.6">E</text>
<text x="190" y="100.6">E</text>
<text x=".8" y="122.4">F</text>
<text x="156.2" y="120.7">CHA K.S.</text>
<text x="156.2" y="122.9">CHA K.S.</text>
<text x="190" y="122.4">F</text>
<text x="14" y="134.2">1</text>
<text x="37.2" y="134.2">2</text>
<text x="60.6" y="134.2">3</text>
<text x="83.8" y="134.2">4</text>
<text x="107" y="134.2">5</text>
<text x="117.5" y="132.1">rf06</text>
<text x="130.3" y="134.2">6</text>
<text x="153.6" y="134.2">7</text>
<text x="176.9" y="134.2">8</text>
</g>
<g font-size=".9">
<text x="72.1" y="62.8" transform="rotate(-90 72.1 62.8)">VR508</text>
<text x="73" y="62.8" transform="rotate(-90 73 62.8)">AVLC 5S 02 100</text>
<text x="77.8" y="62.8" transform="rotate(-90 77.8 62.8)">VR509</text>
<text x="78.7" y="62.8" transform="rotate(-90 78.7 62.8)">AVLC 5S 02 100</text>
<text x="119.6" y="69.6" transform="rotate(-90 119.6 69.6)">6</text>
<text x="121.8" y="69.6" transform="rotate(-90 121.8 69.6)">5</text>
<text x="124.1" y="69.6" transform="rotate(-90 124.1 69.6)">4</text>
<text x="129.7" y="71.9">C601</text>
<text x="147" y="69.6" transform="rotate(-90 147 69.6)">6</text>
<text x="149.3" y="69.6" transform="rotate(-90 149.3 69.6)">5</text>
<text x="151.6" y="69.6" transform="rotate(-90 151.6 69.6)">4</text>
<text x="119.7" y="77.2" transform="rotate(-90 119.7 77.2)">1</text>
<text x="121.8" y="76.9" transform="rotate(-90 121.8 76.9)">2</text>
<text x="124" y="77.2" transform="rotate(-90 124 77.2)">3</text>
<text x="129.7" y="73">100NF</text>
<text x="129.7" y="74.2">25V</text>
<text x="147" y="77.2" transform="rotate(-90 147 77.2)">1</text>
<text x="149.3" y="76.9" transform="rotate(-90 149.3 76.9)">2</text>
<text x="151.4" y="77.2" transform="rotate(-90 151.4 77.2)">3</text>
<text x="65.2" y="83.7" transform="rotate(-90 65.2 83.7)">VR515</text>
<text x="65.9" y="83.7" transform="rotate(-90 65.9 83.7)">AVLC 5S 02 100</text>
<text x="69.8" y="83.7" transform="rotate(-90 69.8 83.7)">VR517</text>
<text x="70.5" y="83.7" transform="rotate(-90 70.5 83.7)">AVLC 5S 02 100</text>
<text x="74.1" y="83.7" transform="rotate(-90 74.1 83.7)">VR516</text>
<text x="74.7" y="83.7" transform="rotate(-90 74.7 83.7)">AVLC 5S 02 100</text>
<text x="163.2" y="79.8" transform="rotate(-90 163.2 79.8)">VR602</text>
<text x="163.9" y="79.8" transform="rotate(-90 163.9 79.8)">VC040205X150R</text>
<text x="25.3" y="85.2" transform="rotate(-90 25.3 85.2)">AVLC 5S 02 100</text>
<text x="52.9" y="88.9" transform="rotate(-90 52.9 88.9)">VR518</text>
<text x="53.6" y="88.9" transform="rotate(-90 53.6 88.9)">AVLC 5S 02 100</text>
<text x="151.6" y="120">Engineer</text>
<text x="151.2" y="124.5">R&amp;D CHK</text>
<text x="151.5" y="122.2">Drawn by</text>
<text x="162.7" y="124.8">TITLE:</text>
<text x="186.6" y="124.5">Size</text>
<text x="111" y="131.3">Changed by</text>
<text x="122.6" y="131.3">Date Changed</text>
<text x="143" y="131.3">Time Changed</text>
<text x="151.2" y="131.3">QA CHK</text>
<text x="151.5" y="129">MFG ENGR CHK</text>
<text x="151.6" y="126.7">DOC CTRL CHK</text>
<text x="162.5" y="131.3">REV</text>
<text x="167.3" y="131.3">Drawing Number</text>
<text x="178.7" y="131.6">Sheet</text>
<text x="184.3" y="131.6">of</text>
</g>
<g font-size=".8">
<text x="111.1" y="25.7">USB_5V</text>
<text x="137" y="25.7">VCCD_1.8</text>
<text x="168.7" y="26.9">VBAT</text>
<text x="3.8" y="30.2">KEY_COL(0:4)</text>
<text x="11.7" y="35.6">KEY_COL(1)</text>
<text x="11.7" y="33.3">KEY_COL(0)</text>
<text x="18.2" y="33.1">R600</text>
<text x="18.2" y="35.4">R602</text>
<text x="21.6" y="33.1">47</text>
<text x="21.6" y="35.4">47</text>
<text x="140.2" y="35.6">47K</text>
<text x="140.2" y="34.5">R601</text>
<text x="11.7" y="37.9">KEY_COL(2)</text>
<text x="11.7" y="40.2">KEY_COL(3)</text>
<text x="18.2" y="39.8">R604</text>
<text x="18.2" y="37.6">R603</text>
<text x="21.6" y="39.8">47</text>
<text x="21.6" y="37.6">47</text>
<text x="102" y="41.8">USB_D+</text>
<text x="178.3" y="40.2">1</text>
<text x="178.3" y="41.4">2</text>
<text x="179.6" y="40.7">1</text>
<text x="179.6" y="41.9">2</text>
<text x="11.7" y="42.4">KEY_COL(4)</text>
<text x="18.2" y="42.1">R605</text>
<text x="21.6" y="42.1">47</text>
<text x="24.5" y="44.4">VR520</text>
<text x="27.9" y="44.4">VR505</text>
<text x="31.3" y="44.4">VR506</text>
<text x="34.7" y="44.4">VR507</text>
<text x="101.9" y="45.2">CP_TDO</text>
<text x="102.2" y="44.1">USB_D-</text>
<text x="102.4" y="47.5">CP_TDI</text>
<text x="157.8" y="46.9">R607</text>
<text x="157.8" y="44.7">R606</text>
<text x="163.5" y="46.9">1K</text>
<text x="163.5" y="44.7">1K</text>
<text x="178.3" y="42.5">3</text>
<text x="178.3" y="43.6">4</text>
<text x="178.3" y="44.7">5</text>
<text x="178.3" y="45.8">6</text>
<text x="178.3" y="47">7</text>
<text x="179.6" y="43">3</text>
<text x="179.6" y="44.1">4</text>
<text x="179.6" y="45.2">5</text>
<text x="179.6" y="46.3">6</text>
<text x="179.6" y="47.5">7</text>
<text x="181.1" y="47.1">GND</text>
<text x="183.7" y="47">22</text>
<text x="101.4" y="50.9">SDS_RXD</text>
<text x="101.5" y="49.8">SDS_TXD</text>
<text x="101.9" y="53.2">CP_TMS</text>
<text x="157.8" y="49.2">R608</text>
<text x="157.8" y="53.7">R611</text>
<text x="157.8" y="52.6">R610</text>
<text x="157.8" y="50.3">R609</text>
<text x="163.5" y="49.2">1K</text>
<text x="163.5" y="53.7">1K</text>
<text x="163.5" y="52.6">1K</text>
<text x="163.5" y="50.3">1K</text>
<text x="177.8" y="50.6">10</text>
<text x="177.8" y="51.8">11</text>
<text x="177.8" y="52.9">12</text>
<text x="178.3" y="48.1">8</text>
<text x="178.3" y="49.2">9</text>
<text x="179.6" y="50.9">10</text>
<text x="179.6" y="52">11</text>
<text x="179.6" y="53.2">12</text>
<text x="179.6" y="48.6">8</text>
<text x="179.6" y="49.7">9</text>
<text x="181.1" y="48.2">GND</text>
<text x="182.1" y="50.5">19</text>
<text x="182.1" y="49.3">20</text>
<text x="183.7" y="48.1">21</text>
<text x="183.7" y="50.3">19</text>
<text x="183.7" y="49.2">20</text>
<text x="4.1" y="56">KEY_ROW(0:4)</text>
<text x="11.7" y="59.4">KEY_ROW(0)</text>
<text x="18.2" y="59">47</text>
<text x="18.2" y="57.8">R614</text>
<text x="33.4" y="57.2">KEY-XBS</text>
<text x="33.5" y="58.4">1</text>
<text x="34.3" y="56.5">SEND</text>
<text x="36.9" y="58.4">2</text>
<text x="40.2" y="57.2">KEY-XBS</text>
<text x="40.3" y="58.4">1</text>
<text x="40.9" y="56.5">CLEAR</text>
<text x="43.8" y="58.4">2</text>
<text x="60.8" y="57.2">KEY-XBS</text>
<text x="60.8" y="58.4">1</text>
<text x="62.5" y="56.2">I</text>
<text x="64.3" y="58.4">2</text>
<text x="101" y="54.3">JIG_ON_IF</text>
<text x="102" y="56.5">CP_TCK</text>
<text x="103.2" y="58.8">VEXT</text>
<text x="103.7" y="57.7">RST</text>
<text x="157.8" y="56">R612</text>
<text x="157.8" y="57.2">R613</text>
<text x="163.5" y="56">1K</text>
<text x="163.5" y="57.2">10K</text>
<text x="177.8" y="54">13</text>
<text x="177.8" y="55.1">14</text>
<text x="177.8" y="56.2">15</text>
<text x="177.8" y="57.4">16</text>
<text x="177.8" y="58.5">17</text>
<text x="177.8" y="59.7">18</text>
<text x="179.6" y="54.3">13</text>
<text x="179.6" y="55.4">14</text>
<text x="179.6" y="56.6">15</text>
<text x="179.6" y="57.7">16</text>
<text x="179.6" y="58.9">17</text>
<text x="179.6" y="60">18</text>
<text x="11.7" y="63.9">KEY_ROW(1)</text>
<text x="18.2" y="63.5">47</text>
<text x="18.2" y="62.4">R615</text>
<text x="33.4" y="61.7">KEY-XBS</text>
<text x="33.5" y="62.8">1</text>
<text x="35.3" y="61.1">1</text>
<text x="35.3" y="65.5">4</text>
<text x="36.9" y="62.8">2</text>
<text x="40.2" y="61.7">KEY-XBS</text>
<text x="40.3" y="62.8">1</text>
<text x="42.2" y="61.1">2</text>
<text x="42.2" y="65.5">5</text>
<text x="43.8" y="62.8">2</text>
<text x="47.1" y="61.7">KEY-XBS</text>
<text x="47.1" y="62.8">1</text>
<text x="49" y="61.1">3</text>
<text x="49" y="65.5">6</text>
<text x="50.6" y="62.8">2</text>
<text x="53.9" y="61.7">KEY-XBS</text>
<text x="54" y="62.8">1</text>
<text x="54.7" y="65.5">DOWN</text>
<text x="55.4" y="61.1">UP</text>
<text x="57.4" y="62.8">2</text>
<text x="11.7" y="68.5">KEY_ROW(2)</text>
<text x="18.2" y="71.5">R617</text>
<text x="18.2" y="66.9">R616</text>
<text x="18.2" y="68.1">47</text>
<text x="33.4" y="70.8">KEY-XBS</text>
<text x="33.4" y="66.2">KEY-XBS</text>
<text x="33.5" y="71.9">1</text>
<text x="33.5" y="67.4">1</text>
<text x="35.3" y="70.1">7</text>
<text x="36.9" y="71.9">2</text>
<text x="36.9" y="67.4">2</text>
<text x="40.2" y="70.8">KEY-XBS</text>
<text x="40.2" y="66.2">KEY-XBS</text>
<text x="40.3" y="71.9">1</text>
<text x="40.3" y="67.4">1</text>
<text x="42.2" y="70.1">8</text>
<text x="43.8" y="71.9">2</text>
<text x="43.8" y="67.4">2</text>
<text x="47.1" y="70.8">KEY-XBS</text>
<text x="47.1" y="66.2">KEY-XBS</text>
<text x="47.1" y="71.9">1</text>
<text x="47.1" y="67.4">1</text>
<text x="49" y="70.1">9</text>
<text x="50.6" y="71.9">2</text>
<text x="50.6" y="67.4">2</text>
<text x="53.9" y="70.8">KEY-XBS</text>
<text x="53.9" y="66.2">KEY-XBS</text>
<text x="54" y="71.9">1</text>
<text x="54" y="67.4">1</text>
<text x="55" y="70.1">LEFT</text>
<text x="57.4" y="71.9">2</text>
<text x="57.4" y="67.4">2</text>
<text x="60.8" y="70.8">KEY-XBS</text>
<text x="60.8" y="71.9">1</text>
<text x="61.4" y="70.2">MENU</text>
<text x="64.3" y="71.9">2</text>
<text x="152.3" y="68.8">BATT_OPEN_CHECK</text>
<text x="180.6" y="68.5">1</text>
<text x="180.6" y="69.7">2</text>
<text x="180.6" y="70.8">3</text>
<text x="180.6" y="71.9">4</text>
<text x="181.9" y="69">1</text>
<text x="181.9" y="70.2">2</text>
<text x="181.9" y="71.3">3</text>
<text x="11.7" y="77.2">KEY_ROW(4)</text>
<text x="11.7" y="73">KEY_ROW(3)</text>
<text x="18.2" y="76">R618</text>
<text x="18.2" y="72.6">47</text>
<text x="18.2" y="77.1">47</text>
<text x="33.4" y="75.3">KEY-XBS</text>
<text x="33.5" y="76.4">1</text>
<text x="35.3" y="74.7">*</text>
<text x="36.9" y="76.4">2</text>
<text x="40.2" y="75.3">KEY-XBS</text>
<text x="40.3" y="76.4">1</text>
<text x="42.2" y="74.7">0</text>
<text x="43.8" y="76.4">2</text>
<text x="47.1" y="75.3">KEY-XBS</text>
<text x="47.1" y="76.4">1</text>
<text x="47.7" y="74.7">SHARP</text>
<text x="50.6" y="76.4">2</text>
<text x="53.9" y="75.3">KEY-XBS</text>
<text x="54" y="76.4">1</text>
<text x="54.7" y="74.7">RIGHT</text>
<text x="57.4" y="76.4">2</text>
<text x="60.8" y="75.3">KEY-XBS</text>
<text x="60.8" y="76.4">1</text>
<text x="62" y="74.7">STO</text>
<text x="64.3" y="76.4">2</text>
<text x="109.1" y="75.9">100NF</text>
<text x="109.1" y="77">16V</text>
<text x="109.1" y="74.7">C602</text>
<text x="166.7" y="77.6">ZD601</text>
<text x="173.8" y="77.5">C604</text>
<text x="176.7" y="77.3">TA603</text>
<text x="180.6" y="73.1">5</text>
<text x="180.6" y="74.2">6</text>
<text x="180.6" y="75.3">7</text>
<text x="181.5" y="72.4">NC</text>
<text x="181.5" y="73.5">NC</text>
<text x="181.5" y="74.7">NC</text>
<text x="181.5" y="75.8">NC</text>
<text x="26.7" y="80.7">VR510</text>
<text x="31.3" y="80.7">VR511</text>
<text x="44.8" y="81">KEY-XBS</text>
<text x="44.9" y="82.1">1</text>
<text x="45.9" y="80.3">PWR</text>
<text x="48.3" y="82.1">2</text>
<text x="57.2" y="82.7">PWR_ON</text>
<text x="119.1" y="83.5">ZD604</text>
<text x="137.9" y="83.7">VR603</text>
<text x="147" y="83.7">ZD605</text>
<text x="166.7" y="79">TDZ5.6</text>
<text x="173.8" y="78.6">100NF</text>
<text x="174" y="79.6">10V</text>
<text x="177.2" y="78.4">33UF</text>
<text x="177.3" y="79.5">10V</text>
<text x="119.1" y="84.6">uClamp0505A</text>
<text x="137.9" y="84.9">VC040205X150R</text>
<text x="147" y="84.6">uClamp0505A</text>
<text x="175.3" y="107.6">TP611</text>
<text x="187" y="125.6">A3</text>
<text x="132.4" y="132">2006.04.10</text>
<text x="182" y="131.7">6</text>
<text x="186.5" y="131.7">7</text>
</g>
</svg>
